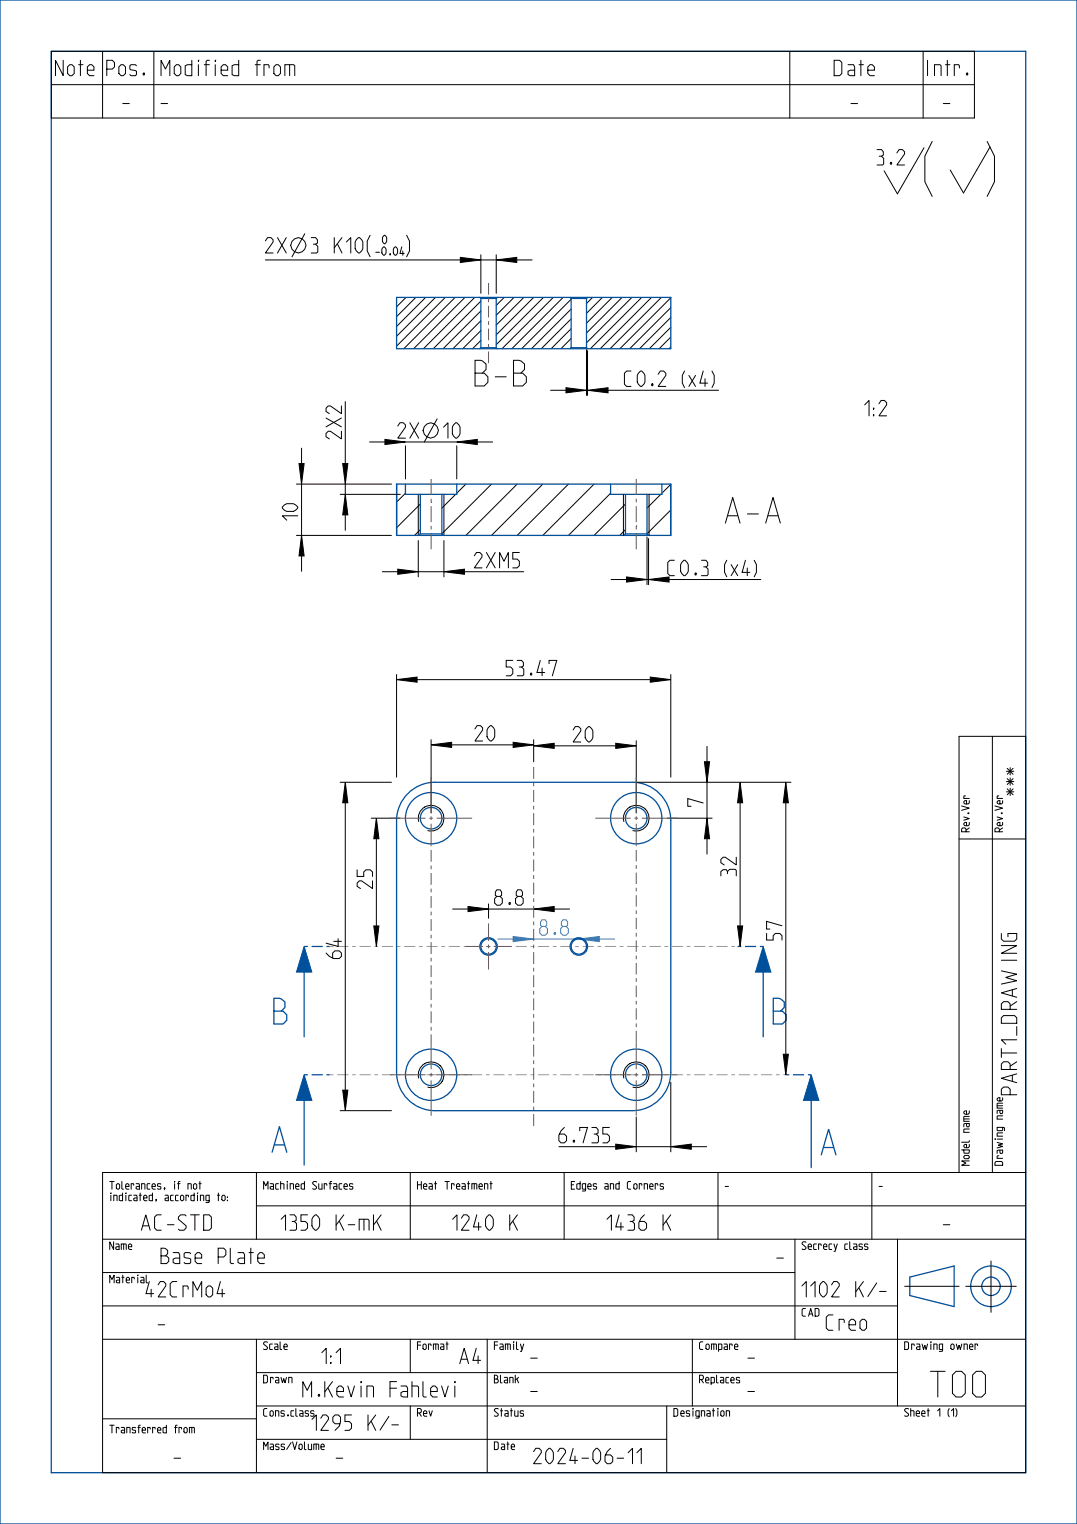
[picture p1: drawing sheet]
<svg xmlns="http://www.w3.org/2000/svg" width="210mm" height="297mm" viewBox="0 0 210 297" stroke-linecap="round" stroke-linejoin="round" font-family="sans-serif">
<g fill="none" stroke="#000" stroke-width=".19">
<path d="M79.2 58l-1.9 1.8M81.1 58l-3.8 3.7M83 58l-5.7 5.6M84.9 58l-7.6 7.5M86.8 58l-9.5 9.5M88.7 58l-10 10M90.7 58l-10 10M92.6 58l-10 10M93.8 58.7l-9.3 9.3M98.3 58l-1.5 1.5M100.2 58l-3.4 3.4M102.1 58l-5.3 5.3"/>
<path d="M104.1 58l-7.3 7.3M106 58l-9.2 9.2M107.9 58l-10 10M109.8 58l-10 10M111.4 58.3l-9.7 9.7M115.5 58l-1.1 1.1M117.5 58l-3.1 3.1M119.4 58l-5 5M121.3 58l-6.9 6.9M123.2 58l-8.8 8.8M125.1 58l-10 10M127 58l-10 10"/>
<path d="M129 58l-10 10M130.8 58l-9.9 10M130.8 60l-8 8M93.8 60.6l-7.4 7.4M93.8 62.5l-5.5 5.5M93.8 64.4l-3.6 3.6M93.8 66.3l-1.7 1.7M111.4 60.2l-7.8 7.8M111.4 62.1l-5.9 5.9M111.4 64.1l-3.9 3.9M111.4 66l-2 2M130.8 61.9l-6.1 6.1"/>
<path d="M130.8 63.8l-4.2 4.2M130.8 65.7l-2.3 2.3M130.8 67.6l-.4 .4M79.1 96.1l-1.8 1.7M82 98.2l-4.7 4.6M88.8 96.3l-2.6 2.7M90.8 94.3l-1.7 1.8M95.8 94.3l-9.6 9.7M100.8 94.3l-10 10M105.8 94.3l-10 10M110.8 94.3l-10 10M115.8 94.3l-10 10"/>
<path d="M119.1 96.1l-8.3 8.2M122 98.2l-6.2 6.1M128.8 96.3l-2.6 2.7M130.8 94.4l-1.7 1.7M130.8 99.4l-4.6 4.6M82 103.2l-1.2 1.1M122 103.2l-1.2 1.1"/>
</g>
<path d="M59.3 209.5l1.5 5h-3z" fill="#00509b"/>
<path d="M59.3 209.5l1.5 5h-3z" fill="none" stroke="#00509b" stroke-width=".19"/>
<path d="M53.1 224.6l1.4-5 1.4 5M53.5 223.1h1.9" fill="none" stroke="#00509b" stroke-width=".25"/>
<path d="M158.2 209.5l1.5 5h-3z" fill="#00509b"/>
<path d="M158.2 209.5l1.5 5h-3z" fill="none" stroke="#00509b" stroke-width=".19"/>
<path d="M160.1 225.1l1.5-5 1.4 5M160.6 223.6h1.9" fill="none" stroke="#00509b" stroke-width=".25"/>
<path d="M59.3 184.5l1.5 5h-3z" fill="#00509b"/>
<path d="M59.3 184.5l1.5 5h-3z" fill="none" stroke="#00509b" stroke-width=".19"/>
<path d="M53.4 197.1h1.4l.8-.8v-1l-.8-.6-1.4-.1v5h1.8l.7-.8v-1l-.7-.7h-.4" fill="none" stroke="#00509b" stroke-width=".25"/>
<path d="M148.8 184.5l1.5 5h-3z" fill="#00509b"/>
<path d="M148.8 184.5l1.5 5h-3z" fill="none" stroke="#00509b" stroke-width=".19"/>
<path d="M59.3 189.5v12.6M148.8 189.5v12.6M150.8 197.1h1.4l.7-.8v-1l-.7-.6-1.4-.1v5h1.8l.7-.8v-1l-.7-.7h-.4M59.3 214.5v12.6M158.2 214.5v13.1" fill="none" stroke="#00509b" stroke-width=".25"/>
<path d="M59.3 184.5h5M143.8 184.5h5M59.3 209.5h5M153.2 209.5h5" fill="none" stroke="#00509b" stroke-width=".25" stroke-dasharray=".7 .7 2.2 .7" stroke-linecap="butt"/>
<path d="M64.3 184.5h79.5M64.3 209.5h88.9" fill="none" stroke="#9196a0" stroke-width=".19" stroke-dasharray=".7 .7 2.2 .7" stroke-linecap="butt"/>
<g fill="#000">
<path d="M89.8 50.2l4 .5-4 .5zM96.8 50.7l4-.5v1zM58.3 90.3h1l-.5 4zM66.8 90.3h1l-.5 4zM67.3 96.3l.5 4h-1zM75.1 85.6l4 .5-4 .5zM89.1 86.1l4-.5v1zM58.8 104.3l.5 4h-1zM77.6 110.9l4 .5-4 .5zM86.6 111.4l4-.5v1zM77.3 132.5l4-.5v1zM126.8 132l4 .5-4 .5z"/>
<path d="M67.3 152.5l.5 4h-1zM91.3 176.7l4 .5-4 .5zM104.1 177.2l4-.5v1zM66.8 212.5h1l-.5 4z"/>
</g>
<g fill="none" stroke="#000" stroke-width=".19">
<path d="M59.4 45.6l-2.5 4.5M89.8 50.2l4 .5-4 .5zM96.8 50.7l4-.5v1zM58.3 90.3h1l-.5 4zM66.8 90.3h1l-.5 4zM67.3 96.3l.5 4h-1zM75.1 85.6l4 .5-4 .5zM85.2 81.6l-2.5 4.5M89.1 86.1l4-.5v1zM58.8 104.3l.5 4h-1zM77.6 110.9l4 .5-4 .5zM86.6 111.4l4-.5v1z"/>
<path d="M77.3 132.5l4-.5v1zM126.8 132l4 .5-4 .5zM67.3 152.5l.5 4h-1zM91.3 176.7l4 .5-4 .5zM104.1 177.2l4-.5v1zM66.8 212.5h1l-.5 4z"/>
<circle cx="58.1" cy="47.8" r="1.47"/>
<circle cx="84" cy="83.9" r="1.47"/>
</g>
<path d="M100.1 182.5l4 .5-4 .5z" fill="#6441be"/>
<path d="M100.1 182.5l4 .5-4 .5z" fill="none" stroke="#6441be" stroke-width=".19"/>
<path d="M112.9 183l4-.5v1z" fill="#6441be"/>
<path d="M97.1 183h3M104.1 183h8.8M112.9 183l4-.5v1zM116.9 183h3" fill="none" stroke="#6441be" stroke-width=".19"/>
<g fill="#000">
<path d="M110.4 75.6l4 .5-4 .5zM114.6 76.1l4-.5v1zM122.2 112.4l4 .5-4 .5zM126.5 112.9l4-.5v1zM73.4 159.5l.5 4h-1zM84.1 145.2l4-.5v1zM104.1 145.4l4-.5v1zM100.1 144.7l4 .5-4 .5zM120.1 144.9l4 .5-4 .5zM137.4 148.5h1l-.5 4zM137.9 159.5l.5 4h-1zM144.3 152.5l.5 4h-1z"/>
<path d="M153.2 152.5l.5 4h-1zM72.9 180.5h1l-.5 4zM143.8 180.5h1l-.5 4zM152.7 205.5h1l-.5 4zM120.1 223l4 .5-4 .5zM130.8 223.5l4-.5v1z"/>
</g>
<g fill="none" stroke="#000" stroke-width=".19">
<path d="M10 10h180v13h-180zM10 16.5h180M20 10v13M30 10v13M154 10v13M180 10v13M180.2 28.8l-5.2 9-2.6-4.5M51.7 50.7h38.1M93.8 49.7v7.5M93.8 50.7h3M96.8 49.7v7.5M100.8 50.7h3"/>
<path d="M67.3 78.3v12M107.4 76.1h3M110.4 75.6l4 .5-4 .5zM114.4 76.1h.2M114.4 68.1v9M114.6 76.1l4-.5v1zM114.6 68.3v8.8M118.6 76.1h21.5M57.8 94.3h18.5M58.8 87.3v3M58.8 94.3v10M66.3 96.3h11.8"/>
<path d="M67.3 94.3v2M72.1 86.1h3M79.1 86.9v6.4M79.1 86.1h10M81.6 96.3v8M86.6 96.3v8M89.1 86.9v6.4M93.1 86.1h3M121.6 96.3v8M126.6 96.3v8M57.8 104.3h18.5M58.8 108.3v3"/>
<path d="M67.3 100.3v3M74.6 111.4h3M81.6 105.3v7.1M81.6 111.4h5M86.6 105.3v7.1M90.6 111.4h11.5M119.2 112.9h3M122.2 112.4l4 .5-4 .5zM126.2 112.9h.3M126.2 104.7v9.2M126.5 112.9l4-.5v1zM126.5 105v8.9"/>
<path d="M130.5 112.9h17.8M77.3 131.5v20M81.3 132.5h45.5M130.8 131.5v20M66.3 152.5h10M67.3 156.5v56M72.4 159.5h5.6M73.4 159.5l.5 4h-1zM84.1 145.2l4-.5v1zM84.1 144.2v14.3M88.1 145.2h12M100.1 144.7l4 .5-4 .5z"/>
<path d="M104.1 145.4l4-.5v1zM104.1 144.2v4.3M108.1 145.4h12M120.1 144.9l4 .5-4 .5zM124.1 144.4v14.1M124.3 152.5h29.9M130.2 159.5h8.7M137.4 148.5h1l-.5 4zM137.9 159.5l.5 4h-1zM137.9 145.5v3M137.9 152.5v7M144.3 152.5l.5 4h-1z"/>
<path d="M144.3 156.5v24M153.2 152.5l.5 4h-1zM153.2 156.5v49M193.5 143.5v85M73.4 163.5v17M81.6 160.1a2.5 2.5 0 0 1 2.2-3.1 2.5 2.5 0 0 1 2.7 2.7 2.5 2.5 0 0 1-3.1 2.2M88.3 177.2h3M95.3 176.2v2.8M95.3 177.2h8.8M108.1 177.2h3M121.6 160.1a2.5 2.5 0 0 1 2.2-3.1 2.5 2.5 0 0 1 2.7 2.7 2.5 2.5 0 0 1-3.1 2.2M137.9 163.5v3"/>
<path d="M187 163.5h13M72.9 180.5h1l-.5 4zM143.8 180.5h1l-.5 4zM66.3 216.5h10M81.6 210.1a2.5 2.5 0 0 1 2.2-3.1 2.5 2.5 0 0 1 2.7 2.7 2.5 2.5 0 0 1-3.1 2.2M121.6 210.1a2.5 2.5 0 0 1 2.2-3.1 2.5 2.5 0 0 1 2.7 2.7 2.5 2.5 0 0 1-3.1 2.2M124.1 217.7v6.8M130.8 210.9v13.6M152.7 205.5h1l-.5 4zM50 235h150M50 228.5v13M80 228.5v13"/>
<path d="M109 223.5h11.1M110 228.5v13M120.1 223l4 .5-4 .5zM124.1 223.5h6.7M130.8 223.5l4-.5v1zM134.8 223.5h3M140 228.5v13M170 228.5v13M187 228.5v-85h13v143.5h-180v-58.5h180M20 241.5h180M20 248h135M20 254.5h155"/>
<path d="M155 241.5v19.5M175 241.5v32.5M176.4 250.7h10.6M188.3 250.7h9.8M193.2 245.8v10M20 261h180M20 276.5h30M50 267.5h125M50 274h150M50 261v26M80 261v6.5M80 274v6.5"/>
<path d="M95 261v26M130 274v13M135 261v13M50 280.5h80"/>
</g>
<g fill="none" stroke="#00509b" stroke-width=".25">
<path d="M0 0h210v297h-210zM10 10h190v277h-190zM77.3 58h53.5v10h-53.5zM93.6 58l.2 .2M93.8 58.2v9.6M93.8 58.2h3M96.8 58.2v9.6M97 58l-.2 .2M111.2 58l.2 .2M111.4 58.2h3M111.4 58.2v9.6M114.4 58.2v9.6"/>
<path d="M114.6 58l-.2 .2M93.8 67.8l-.2 .2M93.8 67.8h3M96.8 67.8l.2 .2M111.4 67.8h3M111.4 67.8l-.2 .2M114.4 67.8l.2 .2M77.3 94.3h53.5v10h-53.5zM77.3 94.3v10M79.1 94.3v2h10v-2M82 96.3v7.7M86.2 96.3v7.7"/>
<path d="M119.1 94.3v2h10v-2M122 96.3v7.7M126.2 96.3v7.7M82 104l-.3 .3M82 104h4.2M86.2 104l.3 .3M122 104h4.2M122 104l-.3 .3M126.2 104l.3 .3M79.9 154.3a7.5 7.5 0 0 1 4.9-1.8h38.5a7.5 7.5 0 0 1 7.5 7.5v49a7.5 7.5 0 0 1-7.5 7.5h-38.5a7.5 7.5 0 0 1-7.5-7.5v-49a7.5 7.5 0 0 1 2.6-5.7zM177.4 248.9l8.6-2.2v7.9l-8.6-2.1z"/>
<circle cx="84.1" cy="159.5" r="5"/>
<circle cx="84.1" cy="159.5" r="2.1"/>
<circle cx="124.1" cy="159.5" r="5"/>
<circle cx="124.1" cy="159.5" r="2.1"/>
<circle cx="95.3" cy="184.5" r="1.7"/>
<circle cx="95.3" cy="184.4" r="1.5"/>
<circle cx="112.9" cy="184.5" r="1.7"/>
<circle cx="112.9" cy="184.4" r="1.5"/>
<circle cx="84.1" cy="209.5" r="5"/>
<circle cx="84.1" cy="209.5" r="2.1"/>
<circle cx="124.1" cy="209.5" r="5"/>
<circle cx="124.1" cy="209.5" r="2.1"/>
<circle cx="193.2" cy="250.7" r="4"/>
<circle cx="193.2" cy="250.7" r="1.8"/>
</g>
<!-- layer: DTM_AXIS -->
<g fill="none" stroke="#785055" stroke-width=".19">
<path d="M95.3 55.2v2.2M95.3 58.2v.7M95.3 59.6v2.3M95.3 62.6v.7M95.3 64v2.3M95.3 67v.8M95.3 68.5v2.3M84.1 97.9h.1M84.1 93.3v3.2M84.1 97.2v.7M84.1 98.6v3.1M124.1 93.3v3.2"/>
<path d="M124.1 97.2v.7M124.1 98.6v3.1M84.1 102.5v.7M84.1 103.9v3.1M124.1 102.5h.1M124.1 102.5v.7M124.1 103.9v3.1M76.1 159.5h6.9M83.7 159.5h.7M84.1 151.5v6.9M84.1 159.1v.7M85.1 159.5h7"/>
<path d="M104.1 149.5v2.3M104.1 152.5v.7M104.1 154v2.3M104.1 157v.7M104.1 158.5v2.3M116.1 159.5h6.9M123.7 159.5h.7M124.1 151.5v6.9M124.1 159.1v.7M125.1 159.5h7M84.1 160.5v4.4M84.1 165.6v2.4"/>
<path d="M84.1 168.7v.7M84.1 170.1v2.3M84.1 173.2v.7M84.1 174.6v2.3M84.1 177.7v.7M84.1 179.1v2.3M95.3 180v3.4M104.1 161.5v.8M104.1 163v2.3M104.1 166v.8M104.1 167.5v2.3M104.1 170.6v.7"/>
<path d="M104.1 172v2.3M104.1 175.1v.7M104.1 176.5v2.4M104.1 179.6v.7M124.1 160.5v4.4M124.1 165.6v2.3M124.1 168.6v.7M124.1 170v2.3M124.1 173v.7M124.1 174.5v2.2M124.1 177.4v.7M124.1 178.9v2.2"/>
<path d="M84.1 182.2v.7M84.1 183.6v2.3M84.1 186.6v.8M84.1 188.1v2.3M84.1 191.1v.8M84.1 192.6v2.3M84.1 195.6v.8M84.1 197.1v2.3M90.8 184.5h3.4M94.9 184.5h.7M95.3 184.1v.7M95.3 185.5v3.5"/>
<path d="M96.3 184.5h3.5M104.1 181v2.4M104.1 184.1v.7M104.1 185.5v2.4M104.1 188.6v.7M104.1 190v2.4M104.1 193.1v.7M104.1 194.6v2.3M104.1 197.6v.7M104.1 199.1v2.3M124.1 181.8v.7M124.1 183.3v2.2"/>
<path d="M124.1 186.2v.7M124.1 187.7v2.2M124.1 190.6v.8M124.1 192.1v2.2M124.1 195v.8M124.1 196.5v2.2M124.1 199.4v.8M76.1 209.5h6.9M83.7 209.5h.7M84.1 200.1v.7M84.1 201.6v6.8M84.1 209.1v.7"/>
<path d="M84.1 210.5v7M85.1 209.5h7M104.1 202.1v.8M104.1 203.6v2.3M104.1 206.6v.8M104.1 208.1v2.3M104.1 211.2v.7M104.1 212.6v2.3M104.1 215.7v.7M104.1 217.1v2.4M116.1 209.5h6.9M123.7 209.5h.7"/>
<path d="M124.1 200.9v7.5M124.1 209.1v.7M124.1 210.5v7M125.1 209.5h7"/>
</g>
<text font-size="13" x="180.3" y="37.6">( )</text>
<g font-size="6.5">
<text x="92.4" y="75.2">B-B</text>
<text x="141.9" y="101.9">A-A</text>
<text x="181.7" y="272.3">TOO</text>
</g>
<g font-size="5.1">
<text x="71.6" y="49.8">(</text>
<text x="79.3" y="49.8">)</text>
</g>
<g font-size="3.9">
<text x="10.3" y="14.8">Note</text>
<text x="20.3" y="14.8">Pos.</text>
<text x="31.4" y="14.8">Modified from</text>
<text x="162.3" y="14.8">Date</text>
<text x="179.1" y="14.8">Intr.</text>
<text x="23.8" y="21.3">-</text>
<text x="31.4" y="21.3">-</text>
<text x="165.8" y="21.3">-</text>
<text x="183.8" y="21.3">-</text>
<text x="171" y="32.2">3.2</text>
<text x="51.7" y="49.3">2X</text>
<text x="60.7" y="49.3">3 K10</text>
<text x="121.8" y="75.3">C0.2 (x4)</text>
<text x="166.7" y="81">1:2</text>
<text x="66.6" y="85.5" transform="rotate(-90 66.6 85.5)">2X2</text>
<text x="77.6" y="85.4">2X</text>
<text x="86.5" y="85.4">10</text>
<text x="58.1" y="101.4" transform="rotate(-90 58.1 101.4)">10</text>
<text x="92.5" y="110.7">2XM5</text>
<text x="130.2" y="112.2">C0.3 (x4)</text>
<text x="98.7" y="131.7">53.47</text>
<text x="92.6" y="144.4">20</text>
<text x="111.7" y="144.6">20</text>
<text x="198.3" y="155" transform="rotate(-90 198.3 155)">***</text>
<text x="137.1" y="157.1" transform="rotate(-90 137.1 157.1)">7</text>
<text x="72.6" y="173.2" transform="rotate(-90 72.6 173.2)">25</text>
<text x="143.6" y="170.7" transform="rotate(-90 143.6 170.7)">32</text>
<text x="96.4" y="176.4">8.8</text>
<text x="152.5" y="183.2" transform="rotate(-90 152.5 183.2)">57</text>
<text x="66.6" y="186.8" transform="rotate(-90 66.6 186.8)">64</text>
<text x="198.3" y="213.3" transform="rotate(-90 198.3 213.3)">PART1_DRAWING</text>
<text x="109" y="222.7">6.735</text>
<text x="28" y="239.8">AC-STD</text>
<text x="54.5" y="239.8">1350 K-mK</text>
<text x="88" y="239.8">1240 K</text>
<text x="118" y="239.8">1436 K</text>
<text x="183.8" y="239.8">-</text>
<text x="30.8" y="246.3">Base Plate</text>
<text x="151.3" y="246.3">-</text>
<text x="28.4" y="252.8">42CrMo4</text>
<text x="155.6" y="252.8">1102 K/-</text>
<text x="30.8" y="259.3">-</text>
<text x="161.1" y="259.3">Creo</text>
<text x="61.5" y="265.8">1:1</text>
<text x="89.7" y="265.8">A4</text>
<text x="103.5" y="265.8">-</text>
<text x="145.8" y="265.8">-</text>
<text x="58.4" y="272.3">M.Kevin Fahlevi</text>
<text x="103.5" y="272.3">-</text>
<text x="145.8" y="272.3">-</text>
<text x="60.8" y="278.8">1295 K/-</text>
<text x="33.8" y="285.3">-</text>
<text x="65.5" y="285.3">-</text>
<text x="103.4" y="285.3">2024-06-11</text>
</g>
<text font-size="3.9" fill="#6441be" x="105.2" y="182.3">8.8</text>
<g font-size="2.1">
<text x="74.6" y="47.5">0</text>
<text x="73.3" y="49.8">-0.04</text>
</g>
<g font-size="2">
<text x="189" y="162.1" transform="rotate(-90 189 162.1)">Rev.Ver</text>
<text x="195.5" y="162.1" transform="rotate(-90 195.5 162.1)">Rev.Ver</text>
<text x="189" y="227.1" transform="rotate(-90 189 227.1)">Model name</text>
<text x="195.5" y="227.1" transform="rotate(-90 195.5 227.1)">Drawing name</text>
<text x="21.4" y="231.8">Tolerances, if not</text>
<text x="51.4" y="231.8">Machined Surfaces</text>
<text x="81.4" y="231.8">Heat Treatment</text>
<text x="111.4" y="231.8">Edges and Corners</text>
<text x="141.4" y="231.8">-</text>
<text x="171.4" y="231.8">-</text>
<text x="21.4" y="234">indicated, according to:</text>
<text x="21.4" y="243.5">Name</text>
<text x="156.4" y="243.5">Secrecy class</text>
<text x="21.4" y="250">Material</text>
<text x="156.4" y="256.5">CAD</text>
<text x="51.4" y="263">Scale</text>
<text x="81.4" y="263">Format</text>
<text x="96.4" y="263">Family</text>
<text x="136.4" y="263">Compare</text>
<text x="176.4" y="263">Drawing owner</text>
<text x="51.4" y="269.5">Drawn</text>
<text x="96.4" y="269.5">Blank</text>
<text x="136.4" y="269.5">Replaces</text>
<text x="21.4" y="279.3">Transferred from</text>
<text x="51.4" y="276">Cons.class</text>
<text x="81.4" y="276">Rev</text>
<text x="96.4" y="276">Status</text>
<text x="131.4" y="276">Designation</text>
<text x="176.4" y="276">Sheet 1 (1)</text>
<text x="51.4" y="282.5">Mass/Volume</text>
<text x="96.4" y="282.5">Date</text>
</g>
</svg>
